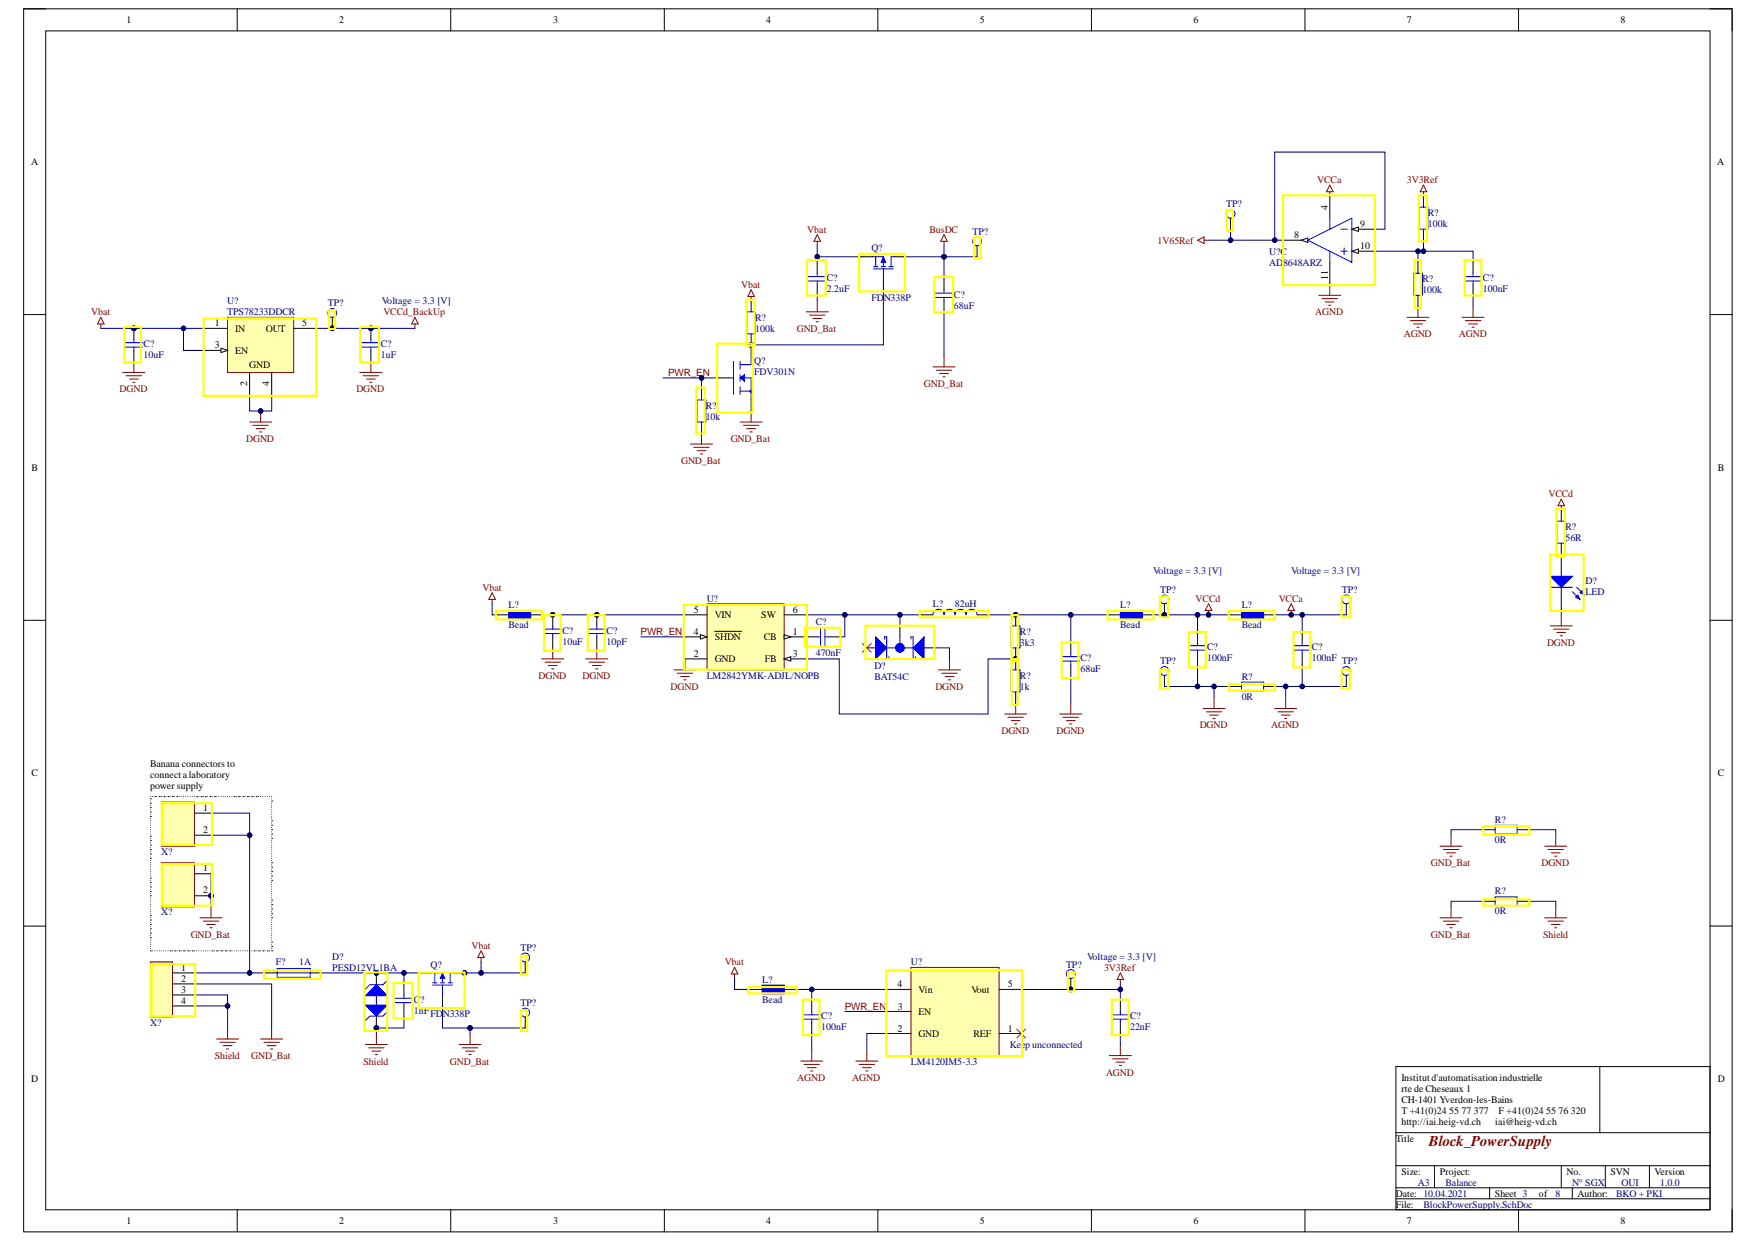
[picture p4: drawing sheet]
<svg xmlns="http://www.w3.org/2000/svg" width="297mm" height="210mm" viewBox="0 0 297 210" stroke-linecap="round" stroke-linejoin="round" font-family="sans-serif">
<path d="M4 1.5h288.7v206.5h-288.7z" fill="none" stroke="#000" stroke-width=".17"/>
<path d="M7.7 5.2h281.2v199.1h-281.2z" fill-rule="evenodd" fill="#fff"/>
<g fill="none" stroke="#000" stroke-width=".17">
<path d="M4 1.5h3.7M7.7 5.2h281.2v199.1h-281.2zM40.1 1.5v3.7M76.2 1.5v3.7M112.2 1.5v3.7M148.3 1.5v3.7M184.4 1.5v3.7M220.5 1.5v3.7M256.6 1.5v3.7M288.9 1.5h3.8v3.7M4 53.1h3.7M288.9 53.1h3.8"/>
<path d="M4 104.8h3.7M288.9 104.8h3.8M4 156.4h3.7M250.8 152.2h1.8M256.3 152.2h1.9M288.9 156.4h3.8M235.9 180.1h53v24.2h-53zM235.9 191.3h53M235.9 196.9h53M242.4 196.9v3.7M263.8 196.9v3.7M270.3 180.1v11.2"/>
<path d="M271.2 196.9v3.7M278.7 196.9v3.7M40.1 204.3v3.7M76.2 204.3v3.7M112.2 204.3v3.7M148.3 204.3v3.7M184.4 204.3v3.7M220.5 204.3v3.7M235.9 202.4h53M235.9 200.6h53M251.7 200.6v1.8M256.6 204.3v3.7"/>
<path d="M265.7 200.6v1.8M292.7 204.3v3.7"/>
</g>
<g fill="none" stroke="#800000" stroke-width=".17">
<path d="M138.1 39.6l.5 1.1h-1.1zM159.5 39.6l.6 1.1h-1.2zM136.2 52.7h3.7M136.8 53.2h2.6M137.3 53.8h1.5M137.9 54.3h.4M138.1 40.7v.8M138.1 50.8v1.9M159.5 40.7v.8M157.6 62h3.8M158.2 62.5h2.6M158.8 63.1h1.4"/>
<path d="M159.3 63.6h.4M159.5 60.1v1.9M204.2 102l.6 1.1h-1.2zM204.2 103.1v.7M243.3 155h3.7M243.9 155.5h2.6M244.4 156.1h1.5M245 156.7h.4M245.2 153.1v1.9M261 155h3.7M261.6 155.5h2.6M262.1 156.1h1.5"/>
<path d="M262.7 156.7h.3M262.9 153.1v1.9"/>
</g>
<path d="M252.6 151.5h3.7v1.5h-3.7z" fill="none" stroke="#00f" stroke-width=".17"/>
<circle cx="204.2" cy="103.8" r=".37" fill="#000080"/>
<circle cx="204.2" cy="103.8" r=".37" fill="none" stroke="#000080" stroke-width=".17"/>
<path d="M218.2 102l.5 1.1h-1.1zM218.2 103.1v.7" fill="none" stroke="#800000" stroke-width=".17"/>
<circle cx="218.2" cy="103.8" r=".37" fill="#000080"/>
<circle cx="218.2" cy="103.8" r=".37" fill="none" stroke="#000080" stroke-width=".17"/>
<g fill="none" stroke="#800000" stroke-width=".17">
<path d="M17 53.6l.6 1.1h-1.1zM17 54.7v.7M126.9 50.1v.7M126.9 48.9l.6 1.2h-1.1zM42.2 71.3h3.7M42.7 71.8h2.6M43.3 72.4h1.5M43.9 72.9h.3M44 69.4v1.9M60.8 62.9h3.7M61.4 63.4h2.6M61.9 64h1.5"/>
<path d="M62.5 64.6h.3M62.7 61v1.9M125 71.3h3.8M125.6 71.8h2.6M126.2 72.4h1.5M126.7 72.9h.4M126.9 69.4v1.9M83.1 100.1l.6 1.1h-1.1zM83.1 101.2v.8M91.5 111.3h3.8M92.1 111.8h2.6M92.6 112.4h1.5"/>
<path d="M93.2 112.9h.4M93.4 109.4v1.9M203.3 119.6h3.7M205.1 117.8v1.8M215.4 119.6h3.7M217.2 117.8v1.8M203.8 120.2h2.6M204.4 120.8h1.5M204.9 121.3h.4M215.9 120.2h2.6M216.5 120.8h1.5M217.1 121.3h.3"/>
<path d="M243.3 142.9h3.7M243.9 143.5h2.6M244.4 144h1.5M245 144.6h.4M245.2 141v1.9M261 142.9h3.7M261.6 143.5h2.6M262.1 144h1.5M262.7 144.6h.3M262.9 141v1.9"/>
</g>
<circle cx="44" cy="69.4" r=".37" fill="#000080"/>
<circle cx="44" cy="69.4" r=".37" fill="none" stroke="#000080" stroke-width=".17"/>
<path d="M70.1 53.6l.6 1.1h-1.1zM70.1 54.7v.7M20.8 62.9h3.7M21.3 63.4h2.6M21.9 64h1.5M22.4 64.6h.4M22.6 61v1.9" fill="none" stroke="#800000" stroke-width=".17"/>
<path d="M38.5 53.6h11.1v9.3h-11.1z" fill-rule="evenodd" fill="#ffffb0"/>
<path d="M38.5 53.6h11.1v9.3h-11.1z" fill="none" stroke="#800000" stroke-width=".17"/>
<path d="M34.7 55.4h3.8M34.7 59.2h3.8M49.6 55.4h3.7" fill="none" stroke="#000" stroke-width=".17"/>
<path d="M37.3 58.8l1.2 .4-1.2 .3z" fill="#f8fcff"/>
<path d="M37.3 58.8l1.2 .4-1.2 .3zM42.2 62.9v3.7M45.9 62.9v3.7" fill="none" stroke="#000" stroke-width=".17"/>
<path d="M116.7 75h3.7M117.2 75.5h2.6M117.8 76.1h1.5M118.3 76.7h.4M118.5 73.1v1.9" fill="none" stroke="#800000" stroke-width=".17"/>
<path d="M153.9 163.4h14.9v14.9h-14.9z" fill-rule="evenodd" fill="#ffffb0"/>
<g fill="none" stroke="#800000" stroke-width=".17">
<path d="M180.9 118.7v1.9M179.1 120.6h3.7M179.6 121.1h2.6M180.2 121.7h1.5M180.7 122.3h.4M124.1 163.4l.6 1.1h-1.1zM124.1 164.5v.7M135.3 179.2h3.7M135.9 179.7h2.6M137.2 177.3v1.9M144.6 179.2h3.7M145.2 179.7h2.6"/>
<path d="M146.5 177.3v1.9M153.9 163.4h14.9v14.9h-14.9zM187.4 178.3h3.8M188 178.8h2.6M188.6 179.4h1.4M189.1 179.9h.4M189.3 164.3l.6 1.1h-1.2zM189.3 165.4v.8M189.3 176.4v1.9M136.4 180.3h1.5M137 180.9h.3M145.7 180.3h1.5"/>
<path d="M146.3 180.9h.4"/>
</g>
<g fill="none" stroke="#000" stroke-width=".17">
<path d="M22.6 59.2v1.8M62.7 59.2v1.8M126.9 50.8v1.9M138.1 48v1.9M159.5 47.1v1.8M159.5 50.8v1.9M118.5 65.7v1.8M118.5 71.3v1.8M93.4 107.5v1.9M202.3 106.6v1.9M202.3 110.3v1.9M207.9 115.9h1.9"/>
<path d="M213.5 115.9h1.9M220 106.6v1.9M220 110.3v1.9M250.8 140.1h1.8M256.3 140.1h1.9M137.2 168.9v1.9M137.2 172.7v1.8M150.2 170.8h3.7M150.2 167.1h3.7M150.2 174.5h3.7M168.8 174.5h3.7M168.8 167.1h3.7"/>
<path d="M189.3 168.9v1.9M189.3 172.7v1.8"/>
</g>
<g fill="none" stroke="#00f" stroke-width=".17">
<path d="M21.1 57.9h3M21.1 58.6h3M22.6 58.6v.6M61.2 57.9h3M61.2 58.6h3M62.7 58.6v.6M126.2 52.7h1.5v3.7h-1.5zM136.6 46.7h3M136.6 47.5h3M138.1 47.5v.5M158 49.5h3M158 50.2h3"/>
<path d="M159.5 48.9v.6M159.5 50.2v.6M117.8 67.5h1.5v3.8h-1.5zM123.9 61v5.6M125 61v1.3M125 63.3v1.1M125 65.3v1.3M91.9 106.2h3M91.9 107h3M93.4 107v.5M200.9 109h2.9M200.9 109.8h2.9"/>
<path d="M202.3 108.5v.5M202.3 109.8v.5M209.8 115.2h3.7v1.5h-3.7zM218.5 109h3M218.5 109.8h3M220 108.5v.5M220 109.8v.5M252.6 139.4h3.7v1.4h-3.7zM135.7 171.4h2.9M135.7 172.1h2.9M137.2 170.8v.6M137.2 172.1v.6"/>
<path d="M187.8 171.4h3M187.8 172.1h3M189.3 170.8v.6M189.3 172.1v.6"/>
</g>
<path d="M125 63.8l.8-.5v1.1z" fill-rule="evenodd" fill="#00f"/>
<path d="M125 63.8l.8-.5v1.1zM125 66.1h1.9M125.6 63.8h1.3v3.7M126.9 60.1v1.5h-1.9" fill="none" stroke="#00f" stroke-width=".17"/>
<circle cx="126.9" cy="66.1" r=".19" fill="#00f"/>
<g fill="none" stroke="#00f" stroke-width=".17">
<path d="M147.4 43.4h1.9v1.6M147.6 45.4h3.3M147.6 45h.7M148 43.4v1.6M148.9 45h.7M149.3 45.4v1.7M150.2 45h.7M150.6 43.4v1.6M123.2 63.8h.7"/>
<circle cx="126.9" cy="66.1" r=".19"/>
</g>
<path d="M126.9 58.2v1.9M145.5 43.4h1.9M149.3 47.1v1.8M151.1 43.4h1.9M121.3 63.8h1.9M126.9 67.5v1.9" fill="none" stroke="#000" stroke-width=".17"/>
<path d="M149.3 43.4l.3 .9h-.7z" fill="#00f"/>
<g fill="none" stroke="#00f" stroke-width=".17">
<path d="M149.3 43.4l.3 .9h-.7zM150.6 43.4h.5"/>
<circle cx="56.1" cy="52.8" r=".74"/>
<circle cx="165.1" cy="40.7" r=".75"/>
<circle cx="196.8" cy="113.3" r=".74"/>
<circle cx="196.8" cy="101.2" r=".74"/>
<circle cx="227.5" cy="113.3" r=".74"/>
<circle cx="227.5" cy="101.2" r=".74"/>
<circle cx="180.9" cy="164.5" r=".75"/>
</g>
<path d="M165.1 41.5v1.9M196.7 114.1v1.8M207.9 103.8h1.9M213.5 103.8h1.9M227.5 102v1.8M227.5 114.1v1.8" fill="none" stroke="#000" stroke-width=".17"/>
<path d="M209.8 103.1h3.7v1.5h-3.7z" fill-rule="evenodd" fill="#00f"/>
<path d="M209.8 103.1h3.7v1.5h-3.7z" fill="none" stroke="#00f" stroke-width=".17"/>
<path d="M126.9 167.1h1.9M132.5 167.1h1.9" fill="none" stroke="#000" stroke-width=".17"/>
<path d="M128.8 166.3h3.7v1.5h-3.7z" fill-rule="evenodd" fill="#00f"/>
<path d="M263 88h1.5v3.7h-1.5zM128.8 166.3h3.7v1.5h-3.7z" fill="none" stroke="#00f" stroke-width=".17"/>
<path d="M263.8 84.3l.6 1.1h-1.2zM263.8 85.4v.8M261.9 105.7h3.8M262.5 106.2h2.6M263 106.8h1.5M263.6 107.4h.4M263.8 103.8v1.9" fill="none" stroke="#800000" stroke-width=".17"/>
<path d="M263.8 86.2v1.8M263.8 91.7v5.6M263.8 99.2v3.7" fill="none" stroke="#000" stroke-width=".17"/>
<path d="M261.9 97.3h3.8l-1.9 1.9z" fill="#00f"/>
<path d="M261.9 97.3h3.8l-1.9 1.9zM265.7 99.9l1.3 1.3M266.4 99.2l1.3 1.3" fill="none" stroke="#00f" stroke-width=".17"/>
<path d="M266.2 100.8l.4-.3 .4 .7z" fill="#00f"/>
<path d="M266.2 100.8l.4-.3 .4 .7z" fill="none" stroke="#00f" stroke-width=".17"/>
<path d="M267 100.1l.3-.4 .4 .8z" fill="#00f"/>
<path d="M261.9 99.2h3.8M267 100.1l.3-.4 .4 .8z" fill="none" stroke="#00f" stroke-width=".17"/>
<path d="M84.1 103.8h1.8M89.7 103.8h1.8" fill="none" stroke="#000" stroke-width=".17"/>
<path d="M85.9 103.1h3.8v1.5h-3.8z" fill-rule="evenodd" fill="#00f"/>
<path d="M85.9 103.1h3.8v1.5h-3.8zM99.3 106.2h3M99.3 107h3M100.8 107v.5" fill="none" stroke="#00f" stroke-width=".17"/>
<path d="M100.8 107.5v1.9" fill="none" stroke="#000" stroke-width=".17"/>
<path d="M99 111.3h3.7M99.5 111.8h2.6M100.1 112.4h1.5M100.7 112.9h.3M100.8 109.4v1.9" fill="none" stroke="#800000" stroke-width=".17"/>
<path d="M119.5 102h13v11.1h-13z" fill-rule="evenodd" fill="#ffffb0"/>
<path d="M119.5 102h13v11.1h-13z" fill="none" stroke="#800000" stroke-width=".17"/>
<path d="M115.7 103.8h3.8M132.5 107.5h3.7" fill="none" stroke="#000" stroke-width=".17"/>
<path d="M132.5 107.2l1.1 .3-1.1 .4z" fill="#f8fcff"/>
<path d="M132.5 107.2l1.1 .3-1.1 .4zM132.5 111.3h3.7" fill="none" stroke="#000" stroke-width=".17"/>
<path d="M132.5 111.3l1.1-.4v.7z" fill="#f8fcff"/>
<path d="M115.7 107.5h3.8M132.5 111.3l1.1-.4v.7z" fill="none" stroke="#000" stroke-width=".17"/>
<path d="M118.3 107.2l1.2 .3-1.2 .4z" fill="#f8fcff"/>
<path d="M115.7 111.3h3.8M118.3 107.2l1.2 .3-1.2 .4zM120.8 106.6h4.5M132.5 103.8h3.7M187.4 103.8h1.9M193 103.8h1.9" fill="none" stroke="#000" stroke-width=".17"/>
<path d="M113.9 113.1h3.7M114.4 113.7h2.6M115 114.2h1.5M115.6 114.8h.3M115.7 111.3v1.8" fill="none" stroke="#800000" stroke-width=".17"/>
<path d="M189.3 103.1h3.7v1.5h-3.7z" fill-rule="evenodd" fill="#00f"/>
<path d="M189.3 103.1h3.7v1.5h-3.7z" fill="none" stroke="#00f" stroke-width=".17"/>
<path d="M146.5 109.4h1.8M152.1 105.7v1.8" fill="none" stroke="#000" stroke-width=".17"/>
<path d="M148 107.5l1.8 1.9-1.8 1.9z" fill="#00f"/>
<path d="M148 107.5l1.8 1.9-1.8 1.9zM149.4 107.9v-.4h.4v3.8h.4v-.4" fill="none" stroke="#00f" stroke-width=".17"/>
<path d="M155.8 109.4h1.8" fill="none" stroke="#000" stroke-width=".17"/>
<path d="M154.3 109.4l1.8-1.9v3.8z" fill="#00f"/>
<path d="M149.8 109.4h4.5M152.1 107.5v1.9M153.9 107.9v-.4h.4v3.8h.4v-.4M154.3 109.4l1.8-1.9v3.8z" fill="none" stroke="#00f" stroke-width=".17"/>
<circle cx="152.1" cy="109.4" r=".74" fill="#00f"/>
<g fill="none" stroke="#00f" stroke-width=".17">
<path d="M239.8 35h1.5v3.7h-1.5zM238.8 46.2h1.5v3.7h-1.5zM247.4 46.7h3M247.4 47.5h3M248.9 46.2v.5M248.9 47.5v.5M138.1 107.5h.5M138.6 106.1v2.9M139.4 106.1v2.9M139.4 107.5h.5M157.6 103.8a.93 .93 0 0 1 1-.9 .93 .93 0 0 1 .9 .9 .93 .93 0 0 1 .9-.9 .93 .93 0 0 1 1 .9 .93 .93 0 0 1 .9-.9 .93 .93 0 0 1 .9 .9 .93 .93 0 0 1 1-.9 .93 .93 0 0 1 .9 .9M170.9 113.1h1.5v3.7h-1.5z"/>
<path d="M170.9 105.7h1.5v3.7h-1.5zM179.4 110.9h3M179.4 111.6h3M180.9 110.3v.6M180.9 111.6v.6"/>
<circle cx="207.9" cy="36.1" r=".74"/>
<circle cx="152.1" cy="109.4" r=".74"/>
</g>
<g fill="none" stroke="#800000" stroke-width=".17">
<path d="M240.5 31.3l.6 1.1h-1.1zM240.5 32.4v.7M202.3 40.6l1.2-.6v1.1zM203.5 40.6h.7M237.7 53.6h3.8M238.3 54.1h2.6M238.8 54.7h1.5M239.4 55.3h.4M239.6 51.7v1.9M247 53.6h3.8M247.6 54.1h2.6M248.2 54.7h1.4"/>
<path d="M248.7 55.3h.4M248.9 51.7v1.9M158.6 113.1h3.7M159.1 113.7h2.6M159.7 114.2h1.5M160.2 114.8h.4M160.4 111.3v1.8M171.6 118.7v1.9M169.8 120.6h3.7M170.3 121.1h2.6M170.9 121.7h1.5M171.4 122.2h.4"/>
</g>
<g fill="none" stroke="#000" stroke-width=".17">
<path d="M207.9 36.8v1.9M228.4 38.7h3.7M240.5 33.1v1.9M240.5 38.7v1.9M239.6 44.3v1.9M239.6 49.9v1.8M248.9 44.3v1.9M248.9 48v1.9M136.2 107.5h1.9M139.9 107.5h1.9M155.8 103.8h1.8M165.1 103.8h1.9"/>
<path d="M171.6 109.4v1.9M171.6 116.8v1.9M180.9 108.5v1.8M180.9 112.2v1.9"/>
</g>
<path d="M145.7 108.7l1.5 1.4M147.2 108.7l-1.5 1.4" fill="none" stroke="#f00" stroke-width=".17"/>
<path d="M228.4 38.7l1.1-.4v.8z" fill="#f8fcff"/>
<path d="M228.4 38.7l1.1-.4v.8zM228.4 42.4h3.7" fill="none" stroke="#000" stroke-width=".17"/>
<path d="M228.4 42.4l1.1-.3v.7z" fill="#f8fcff"/>
<path d="M217.2 40.6h3.8M228.4 42.4l1.1-.3v.7z" fill="none" stroke="#000" stroke-width=".17"/>
<path d="M219.8 40.6l1.2-.4v.7z" fill="#f8fcff"/>
<path d="M224.7 33.1v3.7M219.8 40.6l1.2-.4v.7zM224.7 44.3v3.7" fill="none" stroke="#000" stroke-width=".17"/>
<path d="M224.7 36.8v1.9M226.5 38.7h1.2M221 40.6l7.4-3.8v7.5zM224.7 42.4v1.9M226.5 42.4h1.2M227.1 41.9v1.1" fill="none" stroke="#00f" stroke-width=".17"/>
<g fill="none" stroke="#800000" stroke-width=".17">
<path d="M224.7 31.3l.5 1.1h-1.1zM224.7 32.4v.7M222.8 49.9h3.7M223.4 50.4h2.6M223.9 51h1.5M224.5 51.5h.4M224.7 48v1.9M44 175.5h3.8M44.6 176h2.6M45.2 176.6h1.4M45.7 177.1h.4M45.9 173.6v1.9"/>
<path d="M61.7 176.4h3.8M62.3 176.9h2.6M62.9 177.5h1.4M63.4 178.1h.4M63.6 174.5v1.9M77.6 176.4h3.7M78.1 176.9h2.6M78.7 177.5h1.5M79.2 178.1h.4M79.4 174.5v1.9M81.3 160.6l.5 1.1h-1.1zM81.3 161.7v.7"/>
</g>
<circle cx="78.5" cy="164.3" r=".37" fill="#000080"/>
<circle cx="78.5" cy="164.3" r=".37" fill="none" stroke="#000080" stroke-width=".17"/>
<path d="M76.6 164.3h1.9" fill="none" stroke="#000" stroke-width=".17"/>
<circle cx="78.5" cy="164.3" r=".37" fill="#000080"/>
<circle cx="78.5" cy="164.3" r=".37" fill="none" stroke="#000080" stroke-width=".17"/>
<path d="M71 164.3h1.9M74.8 168v1.9" fill="none" stroke="#000" stroke-width=".17"/>
<path d="M72.9 164.3h1.9v1.7M73.1 166.3h3.3M73.1 166h.7M73.5 164.3v1.7M74.4 166h.7M74.8 166.3v1.7M75.7 166h.7M76.1 164.3v1.7" fill="none" stroke="#00f" stroke-width=".17"/>
<path d="M74.8 164.3l.3 .9h-.7z" fill="#00f"/>
<g fill="none" stroke="#00f" stroke-width=".17">
<path d="M74.8 164.3l.3 .9h-.7zM76.1 164.3h.5"/>
<circle cx="88.7" cy="171" r=".74"/>
<circle cx="88.7" cy="161.7" r=".75"/>
</g>
<path d="M88.7 162.4v1.9M88.7 171.7v1.9" fill="none" stroke="#000" stroke-width=".17"/>
<path d="M61.7 169.7h3.8l-1.9 1.9z" fill="#00f"/>
<path d="M61.7 169.7h3.8l-1.9 1.9zM62.5 171.6l-.8 .7M65.5 170.9l-.8 .7" fill="none" stroke="#00f" stroke-width=".17"/>
<path d="M61.7 168.2l1.9-1.9 1.9 1.9z" fill="#00f"/>
<path d="M61.7 168.2l1.9-1.9 1.9 1.9zM62.5 166.3l-.8 .7M63.6 168v1.9M65.5 165.5l-.8 .8M66.8 168.6h2.9M66.8 169.3h2.9M68.2 168v.6M68.2 169.3v.6" fill="none" stroke="#00f" stroke-width=".17"/>
<path d="M36.6 175.5h3.7M37.1 176h2.7M37.7 176.6h1.5M38.3 177.1h.3M38.5 173.6v1.9" fill="none" stroke="#800000" stroke-width=".17"/>
<path d="M68.2 166.2v1.8M68.2 169.9v1.8" fill="none" stroke="#000" stroke-width=".17"/>
<path d="M27.3 145.7h5.6v7.4h-5.6z" fill-rule="evenodd" fill="#ffffb0"/>
<path d="M27.3 145.7h5.6v7.4h-5.6z" fill="none" stroke="#800000" stroke-width=".17"/>
<path d="M32.9 147.5h2.8M32.9 151.3h2.8" fill="none" stroke="#000" stroke-width=".17"/>
<path d="M27.3 135.5h5.6v7.4h-5.6z" fill-rule="evenodd" fill="#ffffb0"/>
<path d="M27.3 135.5h5.6v7.4h-5.6zM33.8 155h3.7M34.4 155.5h2.6M34.9 156.1h1.5M35.5 156.7h.3M35.7 153.1v1.9" fill="none" stroke="#800000" stroke-width=".17"/>
<g fill="none" stroke="#000" stroke-width=".17">
<path d="M25.4 134.9h.1M25.4 135.6h.1M25.4 136.4h.1M25.4 137.1h.1M25.4 137.9h.1M25.4 134.5h.1M25.4 135.3h.1M25.4 136h.1M25.4 136.8h.1M25.4 137.5h.1M25.4 138.2v.1M25.4 138.6h.1"/>
<path d="M25.4 139h.1M25.4 139.4h.1M25.4 139.7h.1M25.8 134.5h.1M26.2 134.5h.1M26.5 134.5h.1M26.9 134.5h.1M27.3 134.5h.1M27.6 134.5h.1M28 134.5h.1M28.4 134.5h.1M28.8 134.5h.1"/>
<path d="M29.1 134.5h.1M29.5 134.5h.1M29.9 134.5h.1M30.3 134.5h.1M30.6 134.5h.1M31 134.5h.1M31.4 134.5h.1M31.7 134.5h.1M32.1 134.5h.1M32.5 134.5h.1M32.9 134.5h.1M32.9 137.3h2.8"/>
<path d="M33.2 134.5h.1M33.6 134.5h.1M34 134.5h.1M34.3 134.5h.1M34.7 134.5h.1M35.1 134.5h.1M35.5 134.5h.1M35.8 134.5h.1M36.2 134.5h.1M36.6 134.5h.1M37 134.5h.1M37.3 134.5h.1"/>
<path d="M37.7 134.5h.1M38.1 134.5h.1M38.4 134.5h.1M38.8 134.5h.1M39.2 134.5h.1M39.6 134.5h.1M39.9 134.5h.1M40.3 134.5h.1M40.7 134.5h.1M41.1 134.5h.1M41.4 134.5h.1M41.8 134.5h.1"/>
<path d="M42.2 134.5h.1M42.5 134.5h.1M42.9 134.5h.1M43.3 134.5h.1M43.7 134.5h.1M44 134.5h.1M44.4 134.5h.1M44.8 134.5h.1M45.2 134.5h.1M45.5 134.5h.1M45.9 134.5h.1M45.9 139.4h.1"/>
<path d="M45.9 138.6h.1M45.9 135.3h.1M45.9 134.9h.1M45.9 135.6h.1M45.9 136h.1M45.9 136.4h.1M45.9 136.8h.1M45.9 137.1h.1M45.9 137.5h.1M45.9 137.9h.1M45.9 138.2h.1M45.9 139h.1"/>
<path d="M45.9 139.7h.1M25.4 141.2h.1M25.4 142h.1M25.4 142.7h.1M25.4 143.5h.1M25.4 144.2h.1M25.4 144.9h.1M25.4 148.3h.1M25.4 149h.1M25.4 149.8h.1M25.4 150.5h.1M25.4 151.3h.1"/>
<path d="M25.4 154.6h.1M25.4 155.4h.1M25.4 156.1h.1M25.4 156.9h.1M25.4 157.6h.1M25.4 158.3h.1M25.4 140.1h.1M25.4 140.5h.1M25.4 140.8v.1M25.4 141.6h.1M25.4 142.3h.1M25.4 143.1h.1"/>
<path d="M25.4 143.8h.1M25.4 144.6h.1M25.4 145.3h.1M25.4 145.7h.1M25.4 146.1h.1M25.4 146.4h.1M25.4 146.8h.1M25.4 147.2h.1M25.4 147.5v.1M25.4 147.9h.1M25.4 148.7h.1M25.4 149.4h.1"/>
<path d="M25.4 150.2h.1M25.4 150.9h.1M25.4 151.6h.1M25.4 152h.1M25.4 152.4h.1M25.4 152.8h.1M25.4 153.1h.1M25.4 153.5h.1M25.4 153.9h.1M25.4 154.2h.1M25.4 155h.1M25.4 155.7h.1"/>
<path d="M25.4 156.5h.1M25.4 157.2h.1M25.4 158h.1M25.4 158.7h.1M25.4 159.1h.1M25.4 159.5h.1M25.4 159.8h.1M32.9 141h2.8M45.9 159.8h.1M45.9 159.1h.1M45.9 155h.1M45.9 154.2h.1"/>
<path d="M45.9 153.5h.1M45.9 152.8h.1M45.9 152h.1M45.9 148.7h.1M45.9 147.9h.1M45.9 147.2h.1M45.9 146.4h.1M45.9 145.7h.1M45.9 141.6h.1M45.9 140.8h.1M45.9 140.1h.1M45.9 140.5h.1"/>
<path d="M45.9 141.2h.1M45.9 142h.1M45.9 142.3h.1M45.9 142.7h.1M45.9 143.1h.1M45.9 143.5h.1M45.9 143.8h.1M45.9 144.2h.1M45.9 144.6h.1M45.9 144.9h.1M45.9 145.3h.1M45.9 146.1h.1"/>
<path d="M45.9 146.8h.1M45.9 147.5h.1M45.9 148.3h.1M45.9 149h.1M45.9 149.4h.1M45.9 149.8h.1M45.9 150.1v.1M45.9 150.5h.1M45.9 150.9h.1M45.9 151.3h.1M45.9 151.6h.1M45.9 152.4h.1"/>
<path d="M45.9 153.1h.1M45.9 153.9h.1M45.9 154.6h.1M45.9 155.4h.1M45.9 155.7h.1M45.9 156.1h.1M45.9 156.5h.1M45.9 156.8v.1M45.9 157.2h.1M45.9 157.6h.1M45.9 158h.1M45.9 158.3h.1"/>
<path d="M45.9 158.7h.1M45.9 159.5h.1M25.4 160.6h.1M25.4 160.2h.1M25.8 160.6h.1M26.2 160.6h.1M26.5 160.6h.1M26.9 160.6h.1M27.3 160.6h.1M27.6 160.6h.1M28 160.6h.1M28.4 160.6h.1"/>
<path d="M28.8 160.6h.1M29.1 160.6h.1M29.5 160.6h.1M29.9 160.6h.1M30.3 160.6h.1M30.6 160.6h.1M31 160.6h.1M31.4 160.6h.1M31.7 160.6h.1M32.1 160.6h.1M32.5 160.6h.1M32.9 160.6h.1"/>
<path d="M33.2 160.6h.1M33.6 160.6h.1M34 160.6h.1M34.4 160.6h.1M34.7 160.6h.1M35.1 160.6h.1M35.5 160.6h.1M35.8 160.6h.1M36.2 160.6h.1M36.6 160.6h.1M37 160.6h.1M37.3 160.6h.1"/>
<path d="M37.7 160.6h.1M38.1 160.6h.1M38.5 160.6h.1M38.8 160.6h.1M39.2 160.6h.1M39.6 160.6h.1M39.9 160.6h.1M40.3 160.6h.1M40.7 160.6h.1M41.1 160.6h.1M41.4 160.6h.1M41.8 160.6h.1"/>
<path d="M42.2 160.6h.1M42.5 160.6h.1M42.9 160.6h.1M43.3 160.6h.1M43.7 160.6h.1M44 160.6h.1M44.4 160.6h.1M44.8 160.6h.1M45 164.3h1.8M45.2 160.6h.1M45.5 160.6h.1M45.9 160.6h.1"/>
<path d="M45.9 160.2h.1M52.4 164.3h1.9"/>
</g>
<path d="M46.8 163.5h5.6v1.5h-5.6zM46.8 164.3h5.6" fill="none" stroke="#00f" stroke-width=".17"/>
<path d="M25.4 162.4h3.7v9.3h-3.7z" fill-rule="evenodd" fill="#ffffb0"/>
<path d="M25.4 162.4h3.7v9.3h-3.7z" fill="none" stroke="#800000" stroke-width=".17"/>
<path d="M29.1 166.2h3.8M29.1 168h3.8M29.1 169.9h3.8M29.1 164.3h3.8" fill="none" stroke="#000" stroke-width=".17"/>
<path d="M171.8 173.8l1.5 1.5M173.3 173.8l-1.5 1.5" fill="none" stroke="#f00" stroke-width=".17"/>
<path d="M153 43.4h6.5M250.8 152.2h-5.6v.9M258.2 152.2h4.7v.9" fill="none" stroke="#000080" stroke-width=".17"/>
<circle cx="159.5" cy="43.4" r=".37" fill="#000080"/>
<g fill="none" stroke="#000080" stroke-width=".17">
<path d="M17 55.4h5.6M138.1 49.9v.9M138.1 43.4h7.4M149.3 48.9v9.3h-22.4M159.5 52.7v7.4M215.4 103.8h4.6v2.8M250.8 140.1h-5.6v.9M258.2 140.1h4.7v.9"/>
<circle cx="159.5" cy="43.4" r=".37"/>
</g>
<circle cx="220" cy="103.8" r=".37" fill="#000080"/>
<circle cx="220" cy="103.8" r=".37" fill="none" stroke="#000080" stroke-width=".17"/>
<circle cx="218.2" cy="103.8" r=".37" fill="#000080"/>
<g fill="none" stroke="#000080" stroke-width=".17">
<path d="M220 103.8h7.5"/>
<circle cx="218.2" cy="103.8" r=".37"/>
</g>
<circle cx="220" cy="103.8" r=".37" fill="#000080"/>
<g fill="none" stroke="#000080" stroke-width=".17">
<path d="M220 115.9h7.5"/>
<circle cx="220" cy="103.8" r=".37"/>
</g>
<circle cx="220" cy="115.9" r=".37" fill="#000080"/>
<g fill="none" stroke="#000080" stroke-width=".17">
<path d="M205.1 115.9v1.9"/>
<circle cx="220" cy="115.9" r=".37"/>
</g>
<circle cx="205.1" cy="115.9" r=".37" fill="#000080"/>
<g fill="none" stroke="#000080" stroke-width=".17">
<path d="M217.2 115.9v1.9"/>
<circle cx="205.1" cy="115.9" r=".37"/>
</g>
<circle cx="217.2" cy="115.9" r=".37" fill="#000080"/>
<g fill="none" stroke="#000080" stroke-width=".17">
<path d="M31 55.4h3.7"/>
<circle cx="217.2" cy="115.9" r=".37"/>
</g>
<circle cx="31" cy="55.4" r=".37" fill="#000080"/>
<g fill="none" stroke="#000080" stroke-width=".17">
<path d="M22.6 55.4h8.4v3.8h3.7"/>
<circle cx="31" cy="55.4" r=".37"/>
</g>
<circle cx="31" cy="55.4" r=".37" fill="#000080"/>
<g fill="none" stroke="#000080" stroke-width=".17">
<path d="M53.3 55.4h16.8M42.2 66.6v2.8h3.7v-2.8"/>
<circle cx="31" cy="55.4" r=".37"/>
</g>
<circle cx="44" cy="69.4" r=".37" fill="#000080"/>
<g fill="none" stroke="#000080" stroke-width=".17">
<path d="M118.5 63.8v1.9"/>
<circle cx="44" cy="69.4" r=".37"/>
</g>
<circle cx="118.5" cy="63.8" r=".37" fill="#000080"/>
<g fill="none" stroke="#000080" stroke-width=".17">
<path d="M150.2 174.5h-3.7v2.8M189.3 166.2v.9h-16.8"/>
<circle cx="118.5" cy="63.8" r=".37"/>
</g>
<circle cx="189.3" cy="167.1" r=".37" fill="#000080"/>
<g fill="none" stroke="#000080" stroke-width=".17">
<path d="M189.3 167.1v1.8"/>
<circle cx="189.3" cy="167.1" r=".37"/>
</g>
<circle cx="189.3" cy="167.1" r=".37" fill="#000080"/>
<g fill="none" stroke="#000080" stroke-width=".17">
<path d="M137.2 167.1v1.8"/>
<circle cx="189.3" cy="167.1" r=".37"/>
</g>
<circle cx="137.2" cy="167.1" r=".37" fill="#000080"/>
<g fill="none" stroke="#000080" stroke-width=".17">
<path d="M202.3 103.8v2.8M124.1 165.2v1.9h2.8"/>
<circle cx="137.2" cy="167.1" r=".37"/>
</g>
<circle cx="202.3" cy="103.8" r=".38" fill="#000080"/>
<g fill="none" stroke="#000080" stroke-width=".17">
<path d="M202.3 112.2v3.7"/>
<circle cx="202.3" cy="103.8" r=".38"/>
</g>
<circle cx="202.3" cy="115.9" r=".38" fill="#000080"/>
<g fill="none" stroke="#000080" stroke-width=".17">
<path d="M83.1 102v1.8h1M91.5 103.8h24.2M108.3 107.5h7.4M136.2 111.3h5.6v9.3h25.2v-9.3h4.6M142.7 103.8v3.7h-.9M180.9 114.1v4.6M194.9 103.8h1.8M263.8 102.9v.9M137.2 174.5v2.8M142.7 170.8h7.5M189.3 174.5v1.9"/>
<circle cx="202.3" cy="115.9" r=".38"/>
</g>
<circle cx="142.7" cy="103.8" r=".37" fill="#000080"/>
<g fill="none" stroke="#000080" stroke-width=".17">
<path d="M167 103.8h13.9v4.7"/>
<circle cx="142.7" cy="103.8" r=".37"/>
</g>
<circle cx="180.9" cy="103.8" r=".38" fill="#000080"/>
<g fill="none" stroke="#000080" stroke-width=".17">
<path d="M180.9 103.8h6.5"/>
<circle cx="180.9" cy="103.8" r=".38"/>
</g>
<circle cx="180.9" cy="103.8" r=".38" fill="#000080"/>
<g fill="none" stroke="#000080" stroke-width=".17">
<path d="M152.1 103.8v1.9M157.6 109.4h2.8v1.9"/>
<circle cx="180.9" cy="103.8" r=".38"/>
</g>
<circle cx="152.1" cy="103.8" r=".37" fill="#000080"/>
<g fill="none" stroke="#000080" stroke-width=".17">
<path d="M239.6 42.4v1.9M248.9 49.9v1.8"/>
<circle cx="152.1" cy="103.8" r=".37"/>
</g>
<circle cx="239.6" cy="42.4" r=".37" fill="#000080"/>
<g fill="none" stroke="#000080" stroke-width=".17">
<path d="M240.5 40.6v1.8"/>
<circle cx="239.6" cy="42.4" r=".37"/>
</g>
<circle cx="240.5" cy="42.4" r=".37" fill="#000080"/>
<g fill="none" stroke="#000080" stroke-width=".17">
<path d="M207.9 38.7v1.9"/>
<circle cx="240.5" cy="42.4" r=".37"/>
</g>
<circle cx="207.9" cy="40.6" r=".37" fill="#000080"/>
<g fill="none" stroke="#000080" stroke-width=".17">
<path d="M215.4 40.6h1.8"/>
<circle cx="207.9" cy="40.6" r=".37"/>
</g>
<circle cx="215.4" cy="40.6" r=".37" fill="#000080"/>
<g fill="none" stroke="#000080" stroke-width=".17">
<path d="M81.3 162.4v1.9"/>
<circle cx="215.4" cy="40.6" r=".37"/>
</g>
<circle cx="81.3" cy="164.3" r=".37" fill="#000080"/>
<g fill="none" stroke="#000080" stroke-width=".17">
<path d="M68.2 164.3v1.9"/>
<circle cx="81.3" cy="164.3" r=".37"/>
</g>
<circle cx="68.2" cy="164.3" r=".37" fill="#000080"/>
<g fill="none" stroke="#000080" stroke-width=".17">
<path d="M79.4 173.6v.9"/>
<circle cx="68.2" cy="164.3" r=".37"/>
</g>
<circle cx="79.4" cy="173.6" r=".37" fill="#000080"/>
<g fill="none" stroke="#000080" stroke-width=".17">
<path d="M74.8 169.9v3.7h4.6"/>
<circle cx="79.4" cy="173.6" r=".37"/>
</g>
<circle cx="79.4" cy="173.6" r=".37" fill="#000080"/>
<g fill="none" stroke="#000080" stroke-width=".17">
<path d="M79.4 173.6h9.3"/>
<circle cx="79.4" cy="173.6" r=".37"/>
</g>
<circle cx="79.4" cy="173.6" r=".37" fill="#000080"/>
<g fill="none" stroke="#000080" stroke-width=".17">
<path d="M35.7 147.5v3.8M35.7 141h6.5M32.9 166.2h13v7.4M68.3 171.7v1.9h-4.7v.9"/>
<circle cx="79.4" cy="173.6" r=".37"/>
</g>
<circle cx="42.2" cy="141" r=".37" fill="#000080"/>
<g fill="none" stroke="#000080" stroke-width=".17">
<path d="M35.7 151.3v1.8M42.2 164.3h2.8"/>
<circle cx="42.2" cy="141" r=".37"/>
</g>
<circle cx="42.2" cy="164.3" r=".37" fill="#000080"/>
<g fill="none" stroke="#000080" stroke-width=".17">
<path d="M38.5 169.9v3.7"/>
<circle cx="42.2" cy="164.3" r=".37"/>
</g>
<circle cx="38.5" cy="169.9" r=".37" fill="#000080"/>
<g fill="none" stroke="#000080" stroke-width=".17">
<path d="M32.9 168h5.6v1.9h-5.6"/>
<circle cx="38.5" cy="169.9" r=".37"/>
</g>
<circle cx="38.5" cy="169.9" r=".37" fill="#000080"/>
<g fill="none" stroke="#000080" stroke-width=".17">
<path d="M159.5 43.4h5.6"/>
<circle cx="38.5" cy="169.9" r=".37"/>
</g>
<circle cx="159.5" cy="43.4" r=".37" fill="#000080"/>
<g fill="none" stroke="#000080" stroke-width=".17">
<path d="M232.1 38.7h1.9v-13h-18.6v14.9h-11.2"/>
<circle cx="159.5" cy="43.4" r=".37"/>
</g>
<circle cx="207.9" cy="40.6" r=".37" fill="#000080"/>
<circle cx="207.9" cy="40.6" r=".37" fill="none" stroke="#000080" stroke-width=".17"/>
<circle cx="215.4" cy="40.6" r=".37" fill="#000080"/>
<g fill="none" stroke="#000080" stroke-width=".17">
<path d="M232.1 42.4h16.8v1.9"/>
<circle cx="215.4" cy="40.6" r=".37"/>
</g>
<circle cx="239.6" cy="42.4" r=".37" fill="#000080"/>
<circle cx="239.6" cy="42.4" r=".37" fill="none" stroke="#000080" stroke-width=".17"/>
<circle cx="240.5" cy="42.4" r=".37" fill="#000080"/>
<g fill="none" stroke="#000080" stroke-width=".17">
<path d="M134.4 167.1h15.8"/>
<circle cx="240.5" cy="42.4" r=".37"/>
</g>
<circle cx="137.2" cy="167.1" r=".37" fill="#000080"/>
<g fill="none" stroke="#000080" stroke-width=".17">
<path d="M112 63.8h9.3"/>
<circle cx="137.2" cy="167.1" r=".37"/>
</g>
<circle cx="118.5" cy="63.8" r=".37" fill="#000080"/>
<g fill="none" stroke="#000080" stroke-width=".17">
<path d="M138.1 41.5v2.8M159.5 41.5v5.6"/>
<circle cx="118.5" cy="63.8" r=".37"/>
</g>
<circle cx="159.5" cy="43.4" r=".37" fill="#000080"/>
<g fill="none" stroke="#000080" stroke-width=".17">
<path d="M136.2 103.8h19.6"/>
<circle cx="159.5" cy="43.4" r=".37"/>
</g>
<circle cx="142.7" cy="103.8" r=".37" fill="#000080"/>
<circle cx="142.7" cy="103.8" r=".37" fill="none" stroke="#000080" stroke-width=".17"/>
<circle cx="152.1" cy="103.8" r=".37" fill="#000080"/>
<g fill="none" stroke="#000080" stroke-width=".17">
<path d="M196.7 115.9h11.2"/>
<circle cx="152.1" cy="103.8" r=".37"/>
</g>
<circle cx="202.3" cy="115.9" r=".38" fill="#000080"/>
<circle cx="202.3" cy="115.9" r=".38" fill="none" stroke="#000080" stroke-width=".17"/>
<circle cx="205.1" cy="115.9" r=".37" fill="#000080"/>
<g fill="none" stroke="#000080" stroke-width=".17">
<path d="M196.7 103.8h11.2"/>
<circle cx="205.1" cy="115.9" r=".37"/>
</g>
<circle cx="204.2" cy="103.8" r=".37" fill="#000080"/>
<circle cx="204.2" cy="103.8" r=".37" fill="none" stroke="#000080" stroke-width=".17"/>
<circle cx="202.3" cy="103.8" r=".38" fill="#000080"/>
<g fill="none" stroke="#000080" stroke-width=".17">
<path d="M220 112.2v3.7h-4.6"/>
<circle cx="202.3" cy="103.8" r=".38"/>
</g>
<circle cx="217.2" cy="115.9" r=".37" fill="#000080"/>
<circle cx="217.2" cy="115.9" r=".37" fill="none" stroke="#000080" stroke-width=".17"/>
<circle cx="220" cy="115.9" r=".37" fill="#000080"/>
<g fill="none" stroke="#000080" stroke-width=".17">
<path d="M35.7 137.3h6.5v27h-9.3"/>
<circle cx="220" cy="115.9" r=".37"/>
</g>
<circle cx="42.2" cy="164.3" r=".37" fill="#000080"/>
<circle cx="42.2" cy="164.3" r=".37" fill="none" stroke="#000080" stroke-width=".17"/>
<circle cx="42.2" cy="141" r=".37" fill="#000080"/>
<g fill="none" stroke="#000080" stroke-width=".17">
<path d="M54.3 164.3h16.7"/>
<circle cx="42.2" cy="141" r=".37"/>
</g>
<circle cx="68.2" cy="164.3" r=".37" fill="#000080"/>
<g fill="none" stroke="#000080" stroke-width=".17">
<path d="M77.6 164.3h11.1"/>
<circle cx="68.2" cy="164.3" r=".37"/>
</g>
<circle cx="78.5" cy="164.3" r=".37" fill="#000080"/>
<circle cx="78.5" cy="164.3" r=".37" fill="none" stroke="#000080" stroke-width=".17"/>
<circle cx="81.3" cy="164.3" r=".37" fill="#000080"/>
<circle cx="81.3" cy="164.3" r=".37" fill="none" stroke="#000080" stroke-width=".17"/>
<g fill="none" stroke="#ff0" stroke-width=".35">
<path d="M207.3 35.5h1v3.5h-1zM216.8 33h15.5v15.2h-15.5zM239.7 33h1.4v7.7h-1.4zM21 55.2h2.8v6h-2.8zM34.4 53.8h19v13.1h-19zM55.6 52.4h1v3.2h-1zM60.9 55.2h3.1v6h-3.1zM121.2 58h6v11.7h-6zM126.1 50.6h1.4v7.8h-1.4zM136.3 43.9h3.2v6h-3.2zM145.2 42.9h7.7v6.3h-7.7zM157.9 46.7h3.1v6h-3.1z"/>
<path d="M164.6 40h1v3.6h-1zM239 43.9h1.1v8.1h-1.1zM247.5 43.9h2.8v6h-2.8zM117.7 65.4h1.4v7.8h-1.4zM261.9 93.7h5.7v9.5h-5.7zM263 85.9h1.4v8.1h-1.4zM83.8 103.2h7.7v1.4h-7.7zM91.9 103.9h2.8v6h-2.8zM99.3 103.9h2.8v6h-2.8zM115.5 102.1h20.8v11h-20.8zM136 106h6v3.2h-6zM146.2 105.7h11.7v5.6h-11.7z"/>
<path d="M155.4 103.2h11.6v1h-11.6zM170.9 103.9h1.1v7.8h-1.1zM170.9 111.3h1.1v7.8h-1.1zM179.4 108.5h2.8v6h-2.8zM187.1 103.2h7.8v1.4h-7.8zM196 113.1h1.4v3.1h-1.4zM196 100.7h1.4v3.5h-1.4zM200.9 106.7h2.8v6h-2.8zM207.6 103.2h7.8v1.4h-7.8zM207.6 115.5h7.8v1.1h-7.8zM218.5 106.7h2.9v6h-2.9zM226.7 113.1h1.4v3.1h-1.4z"/>
<path d="M226.7 100.7h1.4v3.5h-1.4zM27.3 135.6h8.5v7.1h-8.5zM250.6 139.5h7.8v1.4h-7.8zM27.3 145.9h8.5v7h-8.5zM250.6 151.9h7.8v1h-7.8zM25.6 162.8h7.4v8.8h-7.4zM44.6 163.9h9.6v1.4h-9.6zM61.6 164.2h3.8v9.9h-3.8zM66.5 166h3.2v6h-3.2zM70.7 164.2h7.8v6h-7.8zM88 170.6h1.1v3.5h-1.1zM88 161.4h1.1v3.2h-1.1z"/>
<path d="M126.5 166.7h8.1v1h-8.1zM135.6 168.8h2.9v6h-2.9zM149.8 163.9h22.9v14.4h-22.9zM180.4 164.2h1.1v3.2h-1.1zM187.9 168.8h2.8v6h-2.8z"/>
</g>
<g font-size="2.8" fill="#000080">
<text x="137.6" y="45.7">PIC?02</text>
<text x="22.2" y="57">PIC?02</text>
<text x="62.1" y="57">PIC?02</text>
<text x="196.1" y="103.6">PITP?01</text>
<text x="63.1" y="166">PID?02</text>
<text x="63.1" y="173.4">PID?01</text>
</g>
<g font-size="2.5" fill="#000080">
<text x="55.7" y="55">PITP?01</text>
<text x="126.3" y="57.8">PIR?01</text>
<text x="92.8" y="105.4">PIC?02</text>
<text x="100.5" y="105.4">PIC?02</text>
<text x="171.1" y="105.4">PIR?02</text>
<text x="171.1" y="112.8">PIR?01</text>
<text x="180.3" y="166.8">PITP?01</text>
</g>
<text font-size="2.5" fill="#800000" x="241.4" y="193.5">Block_PowerSupply</text>
<g font-size="1.7">
<text x="21.4" y="3.9">1</text>
<text x="57.3" y="3.9">2</text>
<text x="93.4" y="3.9">3</text>
<text x="129.5" y="3.9">4</text>
<text x="165.6" y="3.9">5</text>
<text x="201.7" y="3.9">6</text>
<text x="237.7" y="3.9">7</text>
<text x="273.8" y="3.9">8</text>
<text x="5.2" y="27.9">A</text>
<text x="290.1" y="27.9">A</text>
<text x="224.3" y="35.4" transform="rotate(-90 224.3 35.4)">4</text>
<text x="218.7" y="40.2">8</text>
<text x="229.8" y="38.3">9</text>
<text x="224.3" y="47.2" transform="rotate(-90 224.3 47.2)">11</text>
<text x="229.8" y="42.1">10</text>
<text x="36.3" y="55.1">1</text>
<text x="36.3" y="58.8">3</text>
<text x="39.7" y="56">IN</text>
<text x="39.7" y="59.7">EN</text>
<text x="44.9" y="56">OUT</text>
<text x="51.1" y="55.1">5</text>
<text x="41.8" y="65.1" transform="rotate(-90 41.8 65.1)">2</text>
<text x="42.1" y="62.2">GND</text>
<text x="45.5" y="65.1" transform="rotate(-90 45.5 65.1)">4</text>
<text x="5.3" y="79.5">B</text>
<text x="290.2" y="79.5">B</text>
<text x="117.2" y="103.5">5</text>
<text x="117.2" y="107.2">4</text>
<text x="120.8" y="104.4">VIN</text>
<text x="128.6" y="104.4">SW</text>
<text x="134" y="107.2">1</text>
<text x="134" y="103.5">6</text>
<text x="117.2" y="110.9">2</text>
<text x="120.8" y="108.1">SHDN</text>
<text x="120.8" y="111.8">GND</text>
<text x="129" y="108.1">CB</text>
<text x="129.2" y="111.8">FB</text>
<text x="134" y="110.9">3</text>
<text x="5.3" y="131.1">C</text>
<text x="25.4" y="129.5">Banana connectors to</text>
<text x="25.4" y="131.4">connectalaboratory</text>
<text x="290.2" y="131.1">C</text>
<text x="25.4" y="133.2">power supply</text>
<text x="34.3" y="136.9">1</text>
<text x="34.3" y="140.7">2</text>
<text x="34.3" y="147.2">1</text>
<text x="34.3" y="150.9">2</text>
<text x="30.6" y="165.8">2</text>
<text x="30.6" y="167.6">3</text>
<text x="30.6" y="163.9">1</text>
<text x="151.6" y="166.7">4</text>
<text x="155.2" y="167.6">Vin</text>
<text x="164.1" y="167.6">Vout</text>
<text x="170.3" y="166.7">5</text>
<text x="30.6" y="169.5">4</text>
<text x="151.7" y="170.5">3</text>
<text x="155.2" y="171.4">EN</text>
<text x="151.6" y="174.2">2</text>
<text x="155.2" y="175.1">GND</text>
<text x="164.5" y="175.1">REF</text>
<text x="170.3" y="174.2">1</text>
<text x="5.2" y="182.7">D</text>
<text x="236.8" y="182.6">Institutd'automatisation industrielle</text>
<text x="236.8" y="184.4">rte de Cheseaux 1</text>
<text x="290.2" y="182.7">D</text>
<text x="236.8" y="186.3">CH-1401 Yverdon-les-Bains</text>
<text x="236.8" y="188.1">T +41(0)24 55 77 377</text>
<text x="236.8" y="190">http://iai.heig-vd.ch</text>
<text x="252.6" y="190">iai@heig-vd.ch</text>
<text x="253.2" y="188.1">F +41(0)24 55 76 320</text>
<text x="235.9" y="192.8">Title</text>
<text x="235.9" y="202.1">Date: 10.04.2021</text>
<text x="235.9" y="203.9">File:</text>
<text x="236.8" y="198.4">Size:</text>
<text x="243.3" y="198.4">Project:</text>
<text x="252.6" y="202.1">Sheet 3</text>
<text x="260" y="202.1">of</text>
<text x="264.7" y="198.4">No.</text>
<text x="266.5" y="202.1">Author:</text>
<text x="272.1" y="198.4">SVN</text>
<text x="279.6" y="198.4">Version</text>
<text x="21.4" y="206.7">1</text>
<text x="57.3" y="206.7">2</text>
<text x="93.4" y="206.7">3</text>
<text x="129.5" y="206.7">4</text>
<text x="165.6" y="206.7">5</text>
<text x="201.7" y="206.7">6</text>
<text x="237.7" y="206.7">7</text>
<text x="273.8" y="206.7">8</text>
</g>
<g font-size="1.7" fill="#000080">
<text x="207.2" y="35">TP?</text>
<text x="164.3" y="39.6">TP?</text>
<text x="241.3" y="36.5">R?</text>
<text x="241.3" y="38.3">100k</text>
<text x="139.7" y="47.5">C?</text>
<text x="147.2" y="42.4">Q?</text>
<text x="214.5" y="43">U?C</text>
<text x="214.5" y="44.9">AD</text>
<text x="216.8" y="44.9">8648ARZ</text>
<text x="240.3" y="47.6">R?</text>
<text x="250.6" y="47.5">C?</text>
<text x="38.4" y="51.3">U?</text>
<text x="38.4" y="53.1">TPS78233DDCR</text>
<text x="55.4" y="51.7">TP?</text>
<text x="64.5" y="51.4">Voltage = 3.3 [V]</text>
<text x="139.7" y="49.3">2.2uF</text>
<text x="147.2" y="50.8">FD</text>
<text x="149.3" y="50.8">N338P</text>
<text x="161.2" y="50.3">C?</text>
<text x="161.2" y="52.1">68uF</text>
<text x="240.3" y="49.5">100k</text>
<text x="250.6" y="49.3">100nF</text>
<text x="24.3" y="58.6">C?</text>
<text x="64.4" y="58.6">C?</text>
<text x="127.6" y="54.1">R?</text>
<text x="127.6" y="56">100k</text>
<text x="24.3" y="60.5">10uF</text>
<text x="64.4" y="60.5">1uF</text>
<text x="127.4" y="61.4">Q?</text>
<text x="127.4" y="63.3">FDV301N</text>
<text x="119.2" y="69">R?</text>
<text x="119.2" y="70.9">10k</text>
<text x="264.5" y="89.5">R?</text>
<text x="264.5" y="91.4">56R</text>
<text x="119.4" y="101.6">U?</text>
<text x="194.8" y="97">Voltage = 3.3 [V]</text>
<text x="196" y="100.1">TP?</text>
<text x="218.2" y="97">Voltage = 3.3 [V]</text>
<text x="226.7" y="100.1">TP?</text>
<text x="267.9" y="98.6">D?</text>
<text x="267.9" y="100.4">LED</text>
<text x="85.9" y="102.7">L?</text>
<text x="85.9" y="106.1">Bead</text>
<text x="95.1" y="107">C?</text>
<text x="102.5" y="107">C?</text>
<text x="137.8" y="105.5">C?</text>
<text x="157.6" y="102.6">L?</text>
<text x="161.3" y="102.6">82uH</text>
<text x="172.3" y="107.2">R?</text>
<text x="189.3" y="102.7">L?</text>
<text x="189.3" y="106.1">Bead</text>
<text x="209.8" y="102.7">L?</text>
<text x="209.8" y="106.1">Bead</text>
<text x="95.1" y="108.9">10uF</text>
<text x="102.5" y="108.9">10pF</text>
<text x="137.8" y="110.8">470nF</text>
<text x="147.7" y="112.9">D?</text>
<text x="172.3" y="109.1">3k3</text>
<text x="182.6" y="111.7">C?</text>
<text x="182.6" y="113.5">68uF</text>
<text x="196" y="112.2">TP?</text>
<text x="204" y="109.8">C?</text>
<text x="204" y="111.7">100nF</text>
<text x="221.6" y="109.8">C?</text>
<text x="221.6" y="111.7">100nF</text>
<text x="226.7" y="112.2">TP?</text>
<text x="119.4" y="114.6">LM2842YMK-ADJL/NOPB</text>
<text x="147.7" y="114.8">BAT54C</text>
<text x="172.3" y="114.6">R?</text>
<text x="172.3" y="116.5">1k</text>
<text x="209.8" y="114.8">R?</text>
<text x="209.8" y="118.2">0R</text>
<text x="252.6" y="139">R?</text>
<text x="252.6" y="142.3">0R</text>
<text x="27.2" y="144.4">X?</text>
<text x="27.2" y="154.6">X?</text>
<text x="252.6" y="151">R?</text>
<text x="252.6" y="154.4">0R</text>
<text x="87.9" y="160.6">TP?</text>
<text x="46.6" y="163">F?</text>
<text x="50.6" y="163">1A</text>
<text x="56.2" y="162">D?</text>
<text x="56.2" y="163.9">PESD12VL1BA</text>
<text x="72.7" y="163.4">Q?</text>
<text x="128.8" y="166">L?</text>
<text x="153.9" y="163">U?</text>
<text x="180.1" y="163.4">TP?</text>
<text x="183.7" y="162">Voltage = 3.3 [V]</text>
<text x="25.4" y="173.3">X?</text>
<text x="69.9" y="169.3">C</text>
<text x="69.9" y="171.2">1nF</text>
<text x="71" y="169.3">?</text>
<text x="72.7" y="171.7">FD</text>
<text x="74.8" y="171.7">N338P</text>
<text x="87.9" y="169.9">TP?</text>
<text x="128.8" y="169.3">Bead</text>
<text x="138.8" y="172.1">C?</text>
<text x="138.8" y="173.9">100nF</text>
<text x="190.9" y="172.1">C?</text>
<text x="190.9" y="173.9">22nF</text>
<text x="153.9" y="179.8">LM4120IM5-3.3</text>
<text x="170.7" y="177">Keep unconnected</text>
<text x="239.6" y="200.2">A3</text>
<text x="240.5" y="203.9">BlockPowerSupply.SchDoc</text>
<text x="244.2" y="200.2">Balance</text>
<text x="262.8" y="202.1">8</text>
<text x="265.6" y="200.2">N° SGX</text>
<text x="273.1" y="202.1">BKO + PKI</text>
<text x="274" y="200.2">OUI</text>
<text x="280.5" y="200.2">1.0.0</text>
</g>
<g font-size="1.7" fill="#800000">
<text x="222.6" y="30.9">VCCa</text>
<text x="237.7" y="30.9">3V3Ref</text>
<text x="136.4" y="39.3">Vbat</text>
<text x="157" y="39.3">BusDC</text>
<text x="195.6" y="41.1">1V65Ref</text>
<text x="15.4" y="53.2">Vbat</text>
<text x="64.8" y="53.2">VCCd_BackUp</text>
<text x="125.2" y="48.6">Vbat</text>
<text x="222.2" y="53.2">AGND</text>
<text x="134.6" y="56">GND_Bat</text>
<text x="237.2" y="56.9">AGND</text>
<text x="246.5" y="56.9">AGND</text>
<text x="112.9" y="63.4">PWR_EN</text>
<text x="156.1" y="65.3">GND_Bat</text>
<text x="20.2" y="66.2">DGND</text>
<text x="60.2" y="66.2">DGND</text>
<text x="41.6" y="74.6">DGND</text>
<text x="123.5" y="74.6">GND_Bat</text>
<text x="115.1" y="78.3">GND_Bat</text>
<text x="261.6" y="83.9">VCCd</text>
<text x="81.5" y="99.8">Vbat</text>
<text x="202" y="101.6">VCCd</text>
<text x="216.1" y="101.6">VCCa</text>
<text x="108.2" y="107.2">PWR_EN</text>
<text x="261.4" y="109.1">DGND</text>
<text x="91" y="114.6">DGND</text>
<text x="98.4" y="114.6">DGND</text>
<text x="113.3" y="116.5">DGND</text>
<text x="158.1" y="116.5">DGND</text>
<text x="169.2" y="123.9">DGND</text>
<text x="178.5" y="123.9">DGND</text>
<text x="202.7" y="123">DGND</text>
<text x="214.8" y="123">AGND</text>
<text x="241.8" y="146.2">GND_Bat</text>
<text x="260.5" y="146.2">DGND</text>
<text x="32.2" y="158.3">GND_Bat</text>
<text x="79.7" y="160.2">Vbat</text>
<text x="241.8" y="158.3">GND_Bat</text>
<text x="260.7" y="158.3">Shield</text>
<text x="122.4" y="163">Vbat</text>
<text x="186.5" y="163.9">3V3Ref</text>
<text x="142.7" y="170.5">PWR_EN</text>
<text x="36.3" y="178.8">Shield</text>
<text x="42.5" y="178.8">GND_Bat</text>
<text x="61.4" y="179.8">Shield</text>
<text x="76" y="179.8">GND_Bat</text>
<text x="134.7" y="182.6">AGND</text>
<text x="144" y="182.6">AGND</text>
<text x="186.9" y="181.6">AGND</text>
</g>
<text font-size=".7" fill="#000080" x="32.5" y="151.5">PIX?02</text>
</svg>
